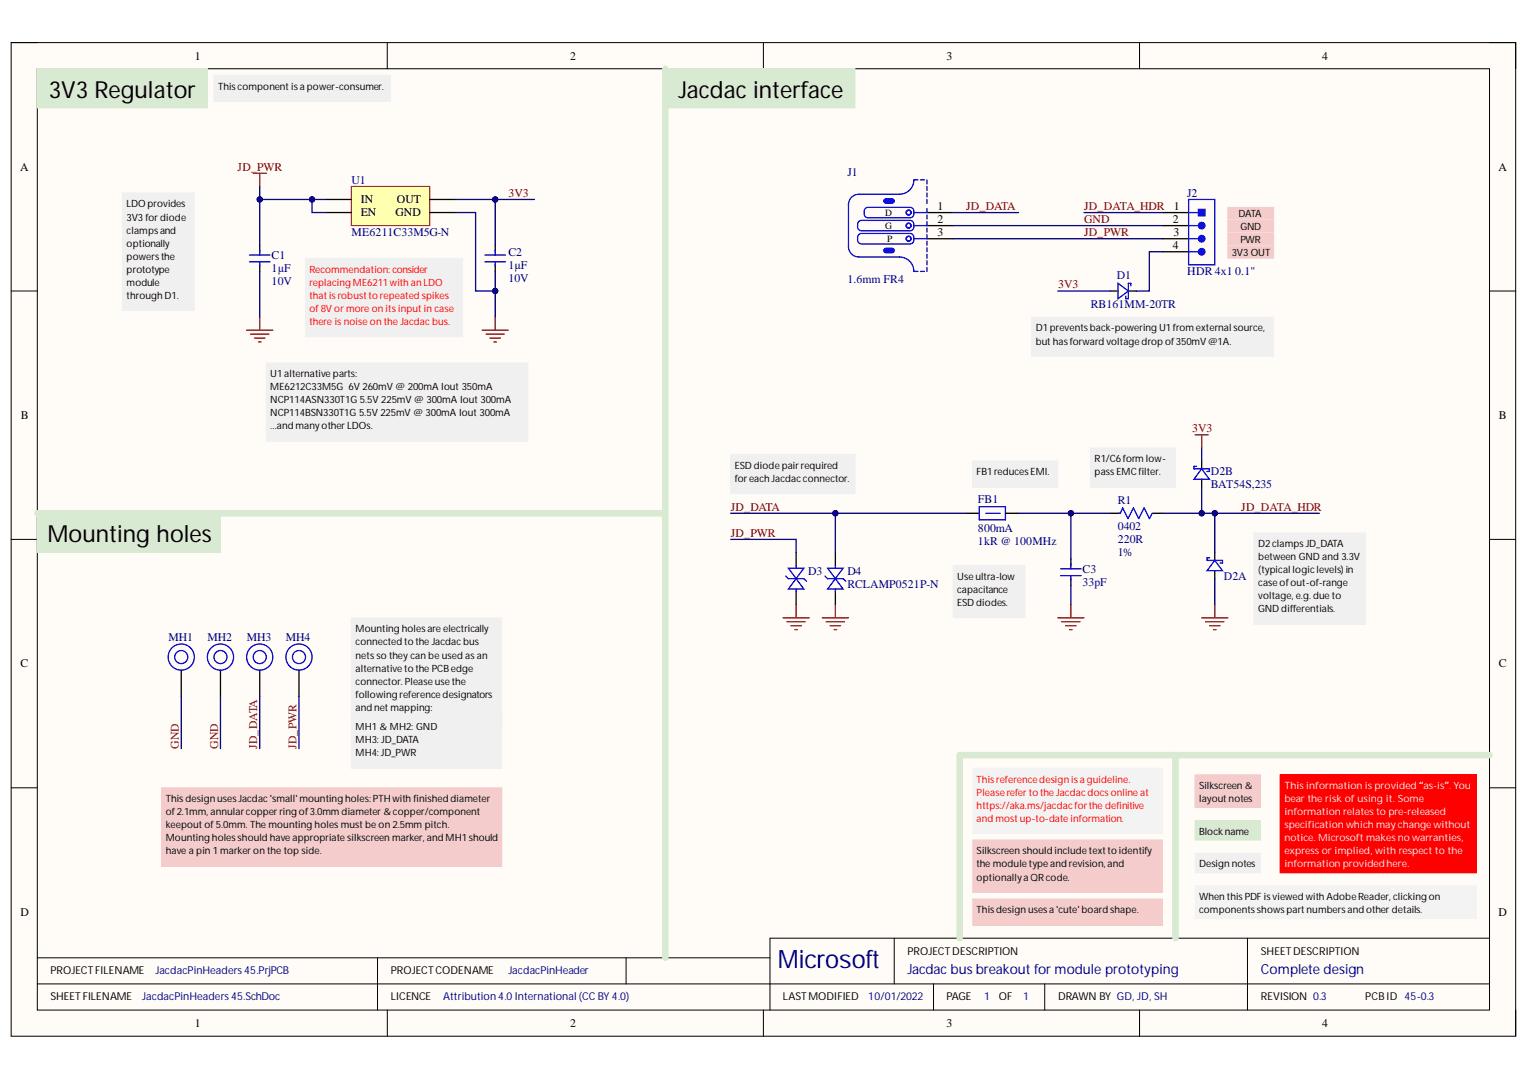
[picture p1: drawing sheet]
<svg xmlns="http://www.w3.org/2000/svg" width="297mm" height="210mm" viewBox="0 0 297 210" stroke-linecap="round" stroke-linejoin="round" font-family="sans-serif">
<path d="M2.2 8.3h292.4v193.1h-292.4z" fill-rule="evenodd" fill="#fffcf8"/>
<path d="M2.2 8.3h292.4v193.1h-292.4z" fill="none" stroke="#000" stroke-width=".19"/>
<path d="M7.3 13.4h282.3v182.9h-282.3z" fill-rule="evenodd" fill="#fffcf8"/>
<g fill="none" stroke="#000" stroke-width=".19">
<path d="M2.2 8.3h5.1M7.3 13.4h282.3v182.9h-282.3zM75.3 8.3v5.1M148.4 8.3v5.1M221.5 8.3v5.1M289.6 8.3h5v5.1M2.2 56.6h5.1M289.6 56.6h5M2.2 104.8h5.1M289.6 104.8h5M2.2 153.1h5.1M289.6 153.1h5"/>
<path d="M7.3 191.2h282.3M7.3 186.2h142.4M73.4 186.2v10.1M75.3 196.3v5.1M121.7 186.2v5M148.4 196.3v5.1M173.8 182.3v8.9M181.5 191.2v5.1M203.1 191.2v5.1M221.5 196.3v5.1M242.5 182.3v14M289.6 182.3h-139.9v14"/>
<path d="M294.6 196.3v5.1"/>
</g>
<path d="M35.2 130.2v5.1M50.5 130.2v5.1M58.1 130.2v5.1" fill="none" stroke="#000" stroke-width=".25"/>
<g fill="none" stroke="#00f" stroke-width=".25">
<circle cx="35.2" cy="127.7" r="1.27"/>
<circle cx="35.2" cy="127.7" r="2.54"/>
<circle cx="50.5" cy="127.7" r="2.54"/>
<circle cx="50.5" cy="127.7" r="1.27"/>
<circle cx="58.1" cy="127.7" r="2.54"/>
<circle cx="58.1" cy="127.7" r="1.27"/>
</g>
<path d="M7.3 13.4h33v7.6h-33z" fill-rule="evenodd" fill="#d9ead3"/>
<path d="M7.3 13.4h33v7.6h-33z" fill="none" stroke="#d9ead3" stroke-width=".19"/>
<path d="M47.9 64.2h5.1M48.7 64.9h3.6M49.5 65.7h2M50.2 66.5h.5M50.5 61.6v2.6M93.7 64.2h5.1M94.5 64.9h3.5M95.3 65.7h2M96 66.5h.5M96.3 61.6v2.6" fill="none" stroke="#800000" stroke-width=".25"/>
<path d="M50.5 47.7v1.2M50.5 51.5v1.2M96.3 47.7v1.2M96.3 51.5v1.2" fill="none" stroke="#000" stroke-width=".25"/>
<path d="M48.5 49.6h4M48.5 50.9h4M50.5 48.6v1M50.5 50.9v.8M94.3 49.6h4M94.3 50.9h4M96.3 48.6v1M96.3 50.9v.8" fill="none" stroke="#00f" stroke-width=".25"/>
<path d="M51.8 70.5h50.8v15.3h-50.8z" fill-rule="evenodd" fill="#f0f0f0"/>
<path d="M51.8 70.5h50.8v15.3h-50.8z" fill="none" stroke="#f0f0f0" stroke-width=".19"/>
<path d="M68.3 36.2h15.3v7.6h-15.3z" fill-rule="evenodd" fill="#ffffb0"/>
<path d="M68.3 36.2h15.3v7.6h-15.3z" fill="none" stroke="#800000" stroke-width=".19"/>
<g fill="none" stroke="#000" stroke-width=".25">
<path d="M63.2 38.8h5.1M83.6 38.8h5M63.2 41.3h5.1M83.6 41.3h5M187.8 99.8h2.6M195.5 99.8h2.5M215.8 99.8h1.8M224.1 99.8h1.9M233.6 89.6v1.5M233.6 93.1v1.6M208.2 108.6v1.3M208.2 112.5v1.2"/>
<path d="M236.2 107.4v1.5M236.2 110.9v1.6"/>
</g>
<path d="M190.4 98.5h5.1v2.5h-5.1zM191.6 99.8h2.8M217.5 99.8h.3l.4-1.1 1.1 2.1 1-2.1 1.1 2.1 1-2.1 1 2.1 .6-1M232.6 90.6h-.5v.5h3v.5h-.5M233.6 91.1l1.5 2h-3zM206.2 110.6h4M206.2 111.9h4M208.2 109.6v1M208.2 111.9v.8M235.1 108.4h-.5v.5h3.1v.5h-.6M236.2 108.9l1.5 2h-3.1z" fill="none" stroke="#00f" stroke-width=".25"/>
<path d="M208.2 117.5v2.6M236.2 117.5v2.6M205.6 120.1h5.1M206.4 120.8h3.6M207.2 121.6h2M207.9 122.4h.5M233.6 120.1h5.1M234.4 120.8h3.5M235.1 121.6h2.1M235.9 122.4h.5" fill="none" stroke="#800000" stroke-width=".25"/>
<path d="M185.3 109.9h14v10.2h-14z" fill-rule="evenodd" fill="#f0f0f0"/>
<path d="M185.3 109.9h14v10.2h-14z" fill="none" stroke="#f0f0f0" stroke-width=".19"/>
<path d="M212 87h16.5v7.7h-16.5z" fill-rule="evenodd" fill="#f0f0f0"/>
<path d="M212 87h16.5v7.7h-16.5z" fill="none" stroke="#f0f0f0" stroke-width=".19"/>
<path d="M243.8 103.6h21.6v17.8h-21.6z" fill-rule="evenodd" fill="#f0f0f0"/>
<path d="M243.8 103.6h21.6v17.8h-21.6z" fill="none" stroke="#f0f0f0" stroke-width=".19"/>
<g fill="none" stroke="#00f" stroke-width=".25">
<path d="M231.1 38.8h5.1v12.7h-5.1zM231.1 41.3h1.7M152.7 111.9l.6 .6h3l.5 .5M153.3 110.4h3l-1.5 2zM154.8 112.5l1.5 2h-3zM154.8 109.9v.5M154.8 114.5v.5M160.4 111.9l.5 .6h3l.5 .5M160.9 110.4h3l-1.5 2zM162.4 112.5l1.5 2h-3zM162.4 109.9v.5M162.4 114.5v.5"/>
<circle cx="42.9" cy="127.7" r="2.54"/>
<circle cx="42.9" cy="127.7" r="1.27"/>
</g>
<path d="M226 41.3h5.1M226 43.8h5.1M226 46.4h5.1M226 48.9h5.1M154.8 107.4v2.5M154.8 115v2.5M162.4 107.4v2.5M162.4 115v2.5M42.9 130.2v5.1" fill="none" stroke="#000" stroke-width=".25"/>
<path d="M232.3 84.5h2.6M233.6 84.5v2.5M154.8 117.5v2.6M162.4 117.5v2.6M152.2 120.1h5.1M153 120.8h3.5M153.7 121.6h2.1M154.5 122.4h.5M159.9 120.1h5M160.6 120.8h3.6M161.4 121.6h2M162.1 122.4h.5" fill="none" stroke="#800000" stroke-width=".25"/>
<circle cx="233.6" cy="43.8" r=".63" fill="#00f"/>
<circle cx="233.6" cy="43.8" r=".63" fill="none" stroke="#00f" stroke-width=".25"/>
<circle cx="233.6" cy="48.9" r=".63" fill="#00f"/>
<circle cx="233.6" cy="48.9" r=".63" fill="none" stroke="#00f" stroke-width=".25"/>
<circle cx="233.6" cy="46.4" r=".63" fill="#00f"/>
<circle cx="233.6" cy="46.4" r=".63" fill="none" stroke="#00f" stroke-width=".25"/>
<path d="M233 40.7h1.2v1.2h-1.2z" fill-rule="evenodd" fill="#00f"/>
<path d="M217.3 55.1l2 1.5-2 1.5zM219.8 55.6v-.5h-.5v3h-.5v-.5M231.1 48.9h1.7M231.1 46.4h1.7M231.1 43.8h1.7M233 40.7h1.2v1.2h-1.2z" fill="none" stroke="#00f" stroke-width=".25"/>
<path d="M215.8 56.6h1.5M219.4 56.6h1.5" fill="none" stroke="#000" stroke-width=".25"/>
<path d="M200.5 61.6h47.1v7.7h-47.1z" fill-rule="evenodd" fill="#f0f0f0"/>
<path d="M200.5 61.6h47.1v7.7h-47.1z" fill="none" stroke="#f0f0f0" stroke-width=".19"/>
<path d="M129.3 13.4h36.9v7.6h-36.9z" fill-rule="evenodd" fill="#d9ead3"/>
<path d="M129.3 13.4h36.9v7.6h-36.9z" fill="none" stroke="#d9ead3" stroke-width=".19"/>
<path d="M7.3 99.8h35.6v7.6h-35.6z" fill-rule="evenodd" fill="#d9ead3"/>
<path d="M7.3 99.8h35.6v7.6h-35.6z" fill="none" stroke="#d9ead3" stroke-width=".19"/>
<path d="M129.3 13.4v172.8M7.3 99.8h122" fill="none" stroke="#d9ead3" stroke-width="1.3"/>
<path d="M180.2 43.8h5.1M180.2 41.3h5.1M180.2 46.4h5.1" fill="none" stroke="#000" stroke-width=".25"/>
<g fill="none" stroke="#00f" stroke-width=".25">
<path d="M178.4 35h-.7a2.8 2.8 0 0 1-2.8 2.8h-7.9a2.03 2.03 0 0 0-2.1 2v8.1a2.03 2.03 0 0 0 2.1 2h7.9a2.81 2.81 0 0 1 2.8 2.8h.7M178.9 35h.8M180.2 35v.8M180.2 36.2v.8M180.2 37.5v.8M180.2 38.8v.8M166.9 43.1l.6-.3h9.4a1.05 1.05 0 0 1 .8 1 1.05 1.05 0 0 1-.8 1.1h-9.4a1.05 1.05 0 0 1-.8-.8 1.05 1.05 0 0 1 .2-1zM166.9 45.6l.6-.2h9.4a1.05 1.05 0 0 1 .8 1 1.05 1.05 0 0 1-.8 1h-9.4a1.06 1.06 0 0 1-.8-.7 1.06 1.06 0 0 1 .2-1.1zM168.2 40.5l.5-.2h8.2a1.05 1.05 0 0 1 .8 1 1.05 1.05 0 0 1-.8 1h-8.2a1.05 1.05 0 0 1-.8-.7 1.05 1.05 0 0 1 .3-1.1zM178.9 52.7h.8M180.2 43.1v.7h-2.5M180.2 45.6v.8h-2.5"/>
<path d="M180.2 40.5v.8h-2.5M180.2 41.8v.8M180.2 44.3v.8M180.2 46.9v.8M180.2 48.1v.8M180.2 49.4v.8M180.2 50.7v.8M180.2 52v.7"/>
<circle cx="176.6" cy="43.9" r=".47"/>
<circle cx="176.6" cy="41.3" r=".47"/>
<circle cx="176.6" cy="46.4" r=".47"/>
</g>
<path d="M171.9 48.5a1.75 1.75 0 0 1 1.7-.2 .42 .42 0 0 1 .2 .4 .42 .42 0 0 1-.2 .4 1.78 1.78 0 0 1-1.7-.2z" fill="#00f"/>
<path d="M171.9 48.5a1.75 1.75 0 0 1 1.7-.2 .42 .42 0 0 1 .2 .4 .42 .42 0 0 1-.2 .4 1.78 1.78 0 0 1-1.7-.2z" fill="none" stroke="#00f" stroke-width=".25"/>
<path d="M171.9 38.8a1.75 1.75 0 0 1 1.7-.1 .42 .42 0 0 1 .2 .4 .42 .42 0 0 1-.2 .3 1.75 1.75 0 0 1-1.7-.1z" fill="#00f"/>
<path d="M171.9 38.8a1.75 1.75 0 0 1 1.7-.1 .42 .42 0 0 1 .2 .4 .42 .42 0 0 1-.2 .3 1.75 1.75 0 0 1-1.7-.1z" fill="none" stroke="#00f" stroke-width=".25"/>
<path d="M232.3 159.5h12.7v3.8h-12.7z" fill-rule="evenodd" fill="#d9ead3"/>
<path d="M232.3 159.5h12.7v3.8h-12.7z" fill="none" stroke="#d9ead3" stroke-width=".19"/>
<path d="M232.3 165.8h12.7v3.8h-12.7z" fill-rule="evenodd" fill="#f0f0f0"/>
<path d="M232.3 165.8h12.7v3.8h-12.7z" fill="none" stroke="#f0f0f0" stroke-width=".19"/>
<path d="M232.3 150.6h12.7v6.3h-12.7z" fill-rule="evenodd" fill="#f4cccc"/>
<path d="M232.3 150.6h12.7v6.3h-12.7z" fill="none" stroke="#f4cccc" stroke-width=".19"/>
<path d="M248.9 150.6h38.1v19h-38.1z" fill-rule="evenodd" fill="#f00"/>
<path d="M248.9 150.6h38.1v19h-38.1z" fill="none" stroke="#f00" stroke-width=".19"/>
<path d="M232.3 172.2h54.7v6.3h-54.7z" fill-rule="evenodd" fill="#f3f3f3"/>
<path d="M232.3 172.2h54.7v6.3h-54.7z" fill="none" stroke="#f3f3f3" stroke-width=".19"/>
<path d="M186.6 146.8h103M228.5 146.8v35.5" fill="none" stroke="#d9ead3" stroke-width="1.3"/>
<path d="M189.1 174.7h36.9v5.1h-36.9z" fill-rule="evenodd" fill="#f4cccc"/>
<path d="M189.1 174.7h36.9v5.1h-36.9z" fill="none" stroke="#f4cccc" stroke-width=".19"/>
<path d="M189.1 163.3h36.9v10.1h-36.9z" fill-rule="evenodd" fill="#f4cccc"/>
<path d="M189.1 163.3h36.9v10.1h-36.9z" fill="none" stroke="#f4cccc" stroke-width=".19"/>
<path d="M189.1 149.3h36.9v12.7h-36.9z" fill-rule="evenodd" fill="#f3f3f3"/>
<path d="M189.1 149.3h36.9v12.7h-36.9z" fill="none" stroke="#f3f3f3" stroke-width=".19"/>
<path d="M186.6 146.8v35.5" fill="none" stroke="#d9ead3" stroke-width="1.3"/>
<path d="M31.4 153.1h66.1v15.3h-66.1z" fill-rule="evenodd" fill="#f4cccc"/>
<path d="M31.4 153.1h66.1v15.3h-66.1z" fill="none" stroke="#f4cccc" stroke-width=".19"/>
<path d="M68.3 139.1h29.2v10.2h-29.2z" fill-rule="evenodd" fill="#f0f0f0"/>
<path d="M68.3 139.1h29.2v10.2h-29.2z" fill="none" stroke="#f0f0f0" stroke-width=".19"/>
<path d="M68.3 120.1h29.2v20.3h-29.2z" fill-rule="evenodd" fill="#f0f0f0"/>
<path d="M68.3 120.1h29.2v20.3h-29.2z" fill="none" stroke="#f0f0f0" stroke-width=".19"/>
<path d="M59.4 50.2h30.5v15.2h-30.5z" fill-rule="evenodd" fill="#f0f0f0"/>
<path d="M59.4 50.2h30.5v15.2h-30.5z" fill="none" stroke="#f0f0f0" stroke-width=".19"/>
<path d="M41.6 14.6h34.3v5.1h-34.3z" fill-rule="evenodd" fill="#f0f0f0"/>
<path d="M41.6 14.6h34.3v5.1h-34.3z" fill="none" stroke="#f0f0f0" stroke-width=".19"/>
<path d="M49.2 33.7h2.6M50.5 33.7v2.5" fill="none" stroke="#800000" stroke-width=".25"/>
<path d="M189.1 89.6h16.5v5.1h-16.5z" fill-rule="evenodd" fill="#f0f0f0"/>
<path d="M189.1 89.6h16.5v5.1h-16.5z" fill="none" stroke="#f0f0f0" stroke-width=".19"/>
<path d="M142 88.3h24.2v7.6h-24.2z" fill-rule="evenodd" fill="#f0f0f0"/>
<path d="M142 88.3h24.2v7.6h-24.2z" fill="none" stroke="#f0f0f0" stroke-width=".19"/>
<path d="M238.7 40.3h8.9v2.3h-8.9z" fill-rule="evenodd" fill="#f4cccc"/>
<path d="M238.7 40.3h8.9v2.3h-8.9z" fill="none" stroke="#f4cccc" stroke-width=".19"/>
<path d="M238.7 45.4h8.9v2.3h-8.9z" fill-rule="evenodd" fill="#f4cccc"/>
<path d="M238.7 45.4h8.9v2.3h-8.9z" fill="none" stroke="#f4cccc" stroke-width=".19"/>
<path d="M238.7 42.8h8.9v2.3h-8.9z" fill-rule="evenodd" fill="#f4cccc"/>
<path d="M238.7 42.8h8.9v2.3h-8.9z" fill="none" stroke="#f4cccc" stroke-width=".19"/>
<path d="M238.7 47.9h8.9v2.3h-8.9z" fill-rule="evenodd" fill="#f4cccc"/>
<path d="M238.7 47.9h8.9v2.3h-8.9z" fill="none" stroke="#f4cccc" stroke-width=".19"/>
<path d="M23.8 37.5h14v22.9h-14z" fill-rule="evenodd" fill="#f0f0f0"/>
<path d="M23.8 37.5h14v22.9h-14z" fill="none" stroke="#f0f0f0" stroke-width=".19"/>
<path d="M50.5 52.7v8.9M88.6 41.3h3.9v15.3h3.8M185.3 43.8h40.7M185.3 46.4h40.7M35.2 135.3v10.2M50.5 135.3v10.2M58.1 135.3v10.2" fill="none" stroke="#000080" stroke-width=".25"/>
<circle cx="96.3" cy="56.6" r=".51" fill="#000080"/>
<circle cx="96.3" cy="56.6" r=".51" fill="none" stroke="#000080" stroke-width=".19"/>
<path d="M96.3 38.8v8.9" fill="none" stroke="#000080" stroke-width=".25"/>
<circle cx="96.3" cy="38.8" r=".51" fill="#000080"/>
<circle cx="96.3" cy="38.8" r=".51" fill="none" stroke="#000080" stroke-width=".19"/>
<path d="M63.2 38.8h-2.5v2.5h2.5" fill="none" stroke="#000080" stroke-width=".25"/>
<circle cx="60.7" cy="38.8" r=".51" fill="#000080"/>
<circle cx="60.7" cy="38.8" r=".51" fill="none" stroke="#000080" stroke-width=".19"/>
<path d="M96.3 52.7v8.9" fill="none" stroke="#000080" stroke-width=".25"/>
<circle cx="96.3" cy="56.6" r=".51" fill="#000080"/>
<circle cx="96.3" cy="56.6" r=".51" fill="none" stroke="#000080" stroke-width=".19"/>
<path d="M88.6 38.8h15.3" fill="none" stroke="#000080" stroke-width=".25"/>
<circle cx="96.3" cy="38.8" r=".51" fill="#000080"/>
<circle cx="96.3" cy="38.8" r=".51" fill="none" stroke="#000080" stroke-width=".19"/>
<path d="M208.2 99.8v8.8M208.2 113.7v3.8" fill="none" stroke="#000080" stroke-width=".25"/>
<circle cx="208.2" cy="99.8" r=".51" fill="#000080"/>
<circle cx="208.2" cy="99.8" r=".51" fill="none" stroke="#000080" stroke-width=".19"/>
<path d="M233.6 94.7v5.1" fill="none" stroke="#000080" stroke-width=".25"/>
<circle cx="233.6" cy="99.8" r=".51" fill="#000080"/>
<circle cx="233.6" cy="99.8" r=".51" fill="none" stroke="#000080" stroke-width=".19"/>
<path d="M236.2 99.8v7.6M236.2 112.5v5" fill="none" stroke="#000080" stroke-width=".25"/>
<circle cx="236.2" cy="99.8" r=".51" fill="#000080"/>
<circle cx="236.2" cy="99.8" r=".51" fill="none" stroke="#000080" stroke-width=".19"/>
<path d="M162.4 99.8v7.6" fill="none" stroke="#000080" stroke-width=".25"/>
<circle cx="162.4" cy="99.8" r=".51" fill="#000080"/>
<circle cx="162.4" cy="99.8" r=".51" fill="none" stroke="#000080" stroke-width=".19"/>
<path d="M142 99.8h45.8M142 104.8h12.8v2.6" fill="none" stroke="#000080" stroke-width=".25"/>
<circle cx="162.4" cy="99.8" r=".51" fill="#000080"/>
<circle cx="162.4" cy="99.8" r=".51" fill="none" stroke="#000080" stroke-width=".19"/>
<path d="M198 99.8h17.8" fill="none" stroke="#000080" stroke-width=".25"/>
<circle cx="208.2" cy="99.8" r=".51" fill="#000080"/>
<circle cx="208.2" cy="99.8" r=".51" fill="none" stroke="#000080" stroke-width=".19"/>
<path d="M226 99.8h30.5" fill="none" stroke="#000080" stroke-width=".25"/>
<circle cx="236.2" cy="99.8" r=".51" fill="#000080"/>
<circle cx="236.2" cy="99.8" r=".51" fill="none" stroke="#000080" stroke-width=".19"/>
<circle cx="233.6" cy="99.8" r=".51" fill="#000080"/>
<circle cx="233.6" cy="99.8" r=".51" fill="none" stroke="#000080" stroke-width=".19"/>
<path d="M60.7 38.8h-10.2v8.9M185.3 41.3h12.7M205.6 56.6h10.2M210.7 41.3h15.3M226 48.9h-2.6v7.7h-2.5M233.6 87v2.6M42.9 135.3v10.2" fill="none" stroke="#000080" stroke-width=".25"/>
<circle cx="50.5" cy="38.8" r=".51" fill="#000080"/>
<circle cx="50.5" cy="38.8" r=".51" fill="none" stroke="#000080" stroke-width=".19"/>
<circle cx="60.7" cy="38.8" r=".51" fill="#000080"/>
<circle cx="60.7" cy="38.8" r=".51" fill="none" stroke="#000080" stroke-width=".19"/>
<path d="M50.5 36.2v2.6" fill="none" stroke="#000080" stroke-width=".25"/>
<circle cx="50.5" cy="38.8" r=".51" fill="#000080"/>
<circle cx="50.5" cy="38.8" r=".51" fill="none" stroke="#000080" stroke-width=".19"/>
<text font-size="4.9" fill="#000080" x="151.2" y="188.1">Microsoft</text>
<g font-size="4.6">
<text x="9.5" y="19">3V3 Regulator</text>
<text x="131.9" y="19">Jacdac interface</text>
<text x="9.2" y="105.4">Mounting holes</text>
</g>
<g font-size="2.7" fill="#000080">
<text x="176.4" y="189.3">Jacdac bus breakout for module prototyping</text>
<text x="245.1" y="189.3">Complete design</text>
</g>
<g font-size="2.3">
<text x="37.9" y="11.6">1</text>
<text x="110.8" y="11.6">2</text>
<text x="184" y="11.6">3</text>
<text x="257" y="11.6">4</text>
<text x="3.9" y="33.1">A</text>
<text x="291.3" y="33.1">A</text>
<text x="70.1" y="39.5">IN</text>
<text x="77.2" y="39.5">OUT</text>
<text x="182.2" y="40.8">1</text>
<text x="228.2" y="40.8">1</text>
<text x="70.1" y="42">EN</text>
<text x="76.9" y="42">GND</text>
<text x="182.2" y="43.3">2</text>
<text x="182.2" y="45.8">3</text>
<text x="228" y="43.3">2</text>
<text x="228.1" y="45.8">3</text>
<text x="228" y="48.4">4</text>
<text x="4.1" y="81.4">B</text>
<text x="291.4" y="81.4">B</text>
<text x="4" y="129.7">C</text>
<text x="291.4" y="129.7">C</text>
<text x="4" y="178">D</text>
<text x="291.3" y="178">D</text>
<text x="37.9" y="199.6">1</text>
<text x="110.8" y="199.6">2</text>
<text x="184" y="199.6">3</text>
<text x="257" y="199.6">4</text>
</g>
<g font-size="2.3" fill="#800000">
<text x="46.2" y="33.1">JD_PWR</text>
<text x="98.8" y="38.2">3V3</text>
<text x="187.8" y="40.8">JD_DATA</text>
<text x="210.8" y="40.8">JD_DATA_HDR</text>
<text x="210.8" y="43.3">GND</text>
<text x="210.8" y="45.8">JD_PWR</text>
<text x="205.7" y="56.1">3V3</text>
<text x="231.7" y="84">3V3</text>
<text x="142.1" y="99.3">JD_DATA</text>
<text x="241.3" y="99.3">JD_DATA_HDR</text>
<text x="142.1" y="104.3">JD_PWR</text>
<text x="34.8" y="145.5" transform="rotate(-90 34.8 145.5)">GND</text>
<text x="42.4" y="145.5" transform="rotate(-90 42.4 145.5)">GND</text>
<text x="50" y="145.5" transform="rotate(-90 50 145.5)">JD_DATA</text>
<text x="57.6" y="145.5" transform="rotate(-90 57.6 145.5)">JD_PWR</text>
</g>
<g font-size="2.3" fill="#000080">
<text x="68.4" y="35.7">U1</text>
<text x="164.7" y="34.2">J1</text>
<text x="230.8" y="38.2">J2</text>
<text x="68.4" y="45.8">ME6211C33M5G-N</text>
<text x="52.8" y="52.8">1µF</text>
<text x="52.8" y="50.3">C1</text>
<text x="98.8" y="52.3">1µF</text>
<text x="98.8" y="49.7">C2</text>
<text x="230.8" y="53.5">HDR 4x1</text>
<text x="240.1" y="53.5">0.1&quot;</text>
<text x="52.8" y="55.5">10V</text>
<text x="98.8" y="54.8">10V</text>
<text x="164.7" y="55">1.6mm FR4</text>
<text x="212" y="59.9">RB161MM-20TR</text>
<text x="217.1" y="54.3">D1</text>
<text x="235.4" y="94.9">BAT54S,235</text>
<text x="235.4" y="92.4">D2B</text>
<text x="190.1" y="97.7">FB1</text>
<text x="217.3" y="97.9">R1</text>
<text x="190.1" y="103.3">800mA</text>
<text x="190.1" y="105.8">1kR @ 100MHz</text>
<text x="217.3" y="103.1">0402</text>
<text x="217.3" y="105.6">220R</text>
<text x="157.1" y="111.7">D3</text>
<text x="164.7" y="111.7">D4</text>
<text x="210.4" y="113.9">33pF</text>
<text x="210.4" y="111.3">C3</text>
<text x="217.3" y="108.1">1%</text>
<text x="237.9" y="112.7">D2A</text>
<text x="164.7" y="114.2">RCLAMP0521P-N</text>
<text x="32.7" y="124.6">MH1</text>
<text x="40.4" y="124.6">MH2</text>
<text x="48" y="124.6">MH3</text>
<text x="55.6" y="124.6">MH4</text>
</g>
<g font-size="2.1">
<text x="176.4" y="185.6">PROJECTDESCRIPTION</text>
<text x="245.1" y="185.6">SHEETDESCRIPTION</text>
<text x="9.8" y="189.4">PROJECTFILENAME</text>
<text x="76" y="189.4">PROJECTCODENAME</text>
<text x="9.8" y="194.4">SHEETFILENAME</text>
<text x="76" y="194.4">LICENCE</text>
<text x="152.2" y="194.4">LASTMODIFIED</text>
<text x="184" y="194.4">PAGE</text>
<text x="194.2" y="194.4">OF</text>
<text x="205.7" y="194.4">DRAWN BY GD, JD, SH</text>
<text x="245.1" y="194.4">REVISION 0.3</text>
<text x="265.4" y="194.4">PCB ID 45-0.3</text>
</g>
<g font-size="2.1" fill="#000080">
<text x="30.2" y="189.4">JacdacPinHeaders45.PrjPCB</text>
<text x="98.8" y="189.4">JacdacPinHeader</text>
<text x="27.7" y="194.4">JacdacPinHeaders45.SchDoc</text>
<text x="86.1" y="194.4">Attribution 4.0 International (CC BY 4.0)</text>
<text x="168.8" y="194.4">10/01/2022</text>
<text x="191.3" y="194.4">1</text>
<text x="198.9" y="194.4">1</text>
</g>
<g font-size="1.9">
<text x="42.4" y="17.4">This component is a power-consumer.</text>
<text x="24.6" y="40.2">LDOprovides</text>
<text x="172.1" y="41.9">D</text>
<text x="24.6" y="42.9">3V3 for diode</text>
<text x="24.6" y="45.4">clamps and</text>
<text x="24.6" y="47.9">optionally</text>
<text x="172.1" y="44.5">G</text>
<text x="172.4" y="47">P</text>
<text x="240.8" y="42.1">DATA</text>
<text x="241.1" y="47.2">PWR</text>
<text x="241.1" y="44.6">GND</text>
<text x="24.6" y="50.5">powersthe</text>
<text x="24.6" y="53">prototype</text>
<text x="239.4" y="49.7">3V3 OUT</text>
<text x="24.6" y="55.5">module</text>
<text x="24.6" y="58.1">through D1.</text>
<text x="201.4" y="64.4">D1preventsback-powering U1from external source,</text>
<text x="201.4" y="67">but has forward voltage drop of350mV @1A.</text>
<text x="52.5" y="73.3">U1alternative parts:</text>
<text x="52.5" y="75.8">ME6212C33M5G 6V 260mV @ 200mA Iout 350mA</text>
<text x="52.5" y="78.4">NCP114ASN330T1G 5.5V 225mV @ 300mA Iout 300mA</text>
<text x="52.5" y="80.9">NCP114BSN330T1G 5.5V 225mV @ 300mA Iout 300mA</text>
<text x="52.5" y="83.4">...and many other LDOs.</text>
<text x="212.8" y="89.9">R1/C6form low-</text>
<text x="142.8" y="91.1">ESD diode pairrequired</text>
<text x="142.8" y="93.7">foreach Jacdac connector.</text>
<text x="189.9" y="92.4">FB1reducesEMI.</text>
<text x="212.8" y="92.4">pass EMCfilter.</text>
<text x="244.6" y="106.4">D2clamps JD_DATA</text>
<text x="186.1" y="112.7">Use ultra-low</text>
<text x="244.6" y="108.9">between GND and 3.3V</text>
<text x="244.6" y="111.4">(typical logic levels) in</text>
<text x="244.6" y="114">case ofout-of-range</text>
<text x="186.1" y="115.2">capacitance</text>
<text x="186.1" y="117.8">ESD diodes.</text>
<text x="244.6" y="116.5">voltage, e.g. due to</text>
<text x="244.6" y="119">GND differentials.</text>
<text x="69.1" y="122.8">Mounting holesare electrically</text>
<text x="69.1" y="125.4">connected to the Jacdac bus</text>
<text x="69.1" y="128">nets so they can be used as an</text>
<text x="69.1" y="130.5">alternative to the PCBedge</text>
<text x="69.1" y="133.1">connector. Please use the</text>
<text x="69.1" y="135.6">following reference designators</text>
<text x="69.1" y="141.9">MH1 &amp; MH2: GND</text>
<text x="69.1" y="138.1">and net mapping:</text>
<text x="69.1" y="144.5">MH3: JD_DATA</text>
<text x="69.1" y="147">MH4: JD_PWR</text>
<text x="32.2" y="155.9">This design usesJacdac 'small'mounting holes: PTH with finished diameter</text>
<text x="233.1" y="153.4">Silkscreen &amp;</text>
<text x="233.1" y="155.9">layout notes</text>
<text x="32.2" y="158.4">of2.1mm, annularcopper ring of3.0mm diameter &amp;copper/component</text>
<text x="32.2" y="161">keepout of5.0mm. The mounting holes must be on 2.5mm pitch.</text>
<text x="32.2" y="163.5">Mounting holesshould have appropriate silkscreen marker, and MH1should</text>
<text x="32.2" y="166">have a pin 1 marker on the top side.</text>
<text x="189.9" y="166">Silkscreen should include text to identify</text>
<text x="233.1" y="162.2">Blockname</text>
<text x="189.9" y="168.6">the module type and revision, and</text>
<text x="189.9" y="171.2">optionallya QR code.</text>
<text x="233.1" y="168.6">Design notes</text>
<text x="189.9" y="177.5">This design usesa 'cute' board shape.</text>
<text x="233.1" y="175">When this PDF is viewed with Adobe Reader, clicking on</text>
<text x="233.1" y="177.5">componentsshows part numbersand other details.</text>
</g>
<g font-size="1.9" fill="#f00">
<text x="60.2" y="53">Recommendation: consider</text>
<text x="60.2" y="55.5">replacing ME6211with an LDO</text>
<text x="60.2" y="58.1">that is robust to repeated spikes</text>
<text x="60.2" y="60.6">of8V or more on its input in case</text>
<text x="60.2" y="63.2">there is noise on the Jacdac bus.</text>
<text x="189.9" y="152.1">This reference design is a guideline.</text>
<text x="189.9" y="154.6">Please refer to the Jacdac docs online at</text>
<text x="189.9" y="157.2">https://aka.ms/jacdac forthe definitive</text>
<text x="189.9" y="159.7">and most up-to-date information.</text>
</g>
<g font-size="1.9" fill="#f0f0f0">
<text x="249.7" y="153.4">This information is provided “as-is”. You</text>
<text x="249.7" y="155.9">bear the risk of using it. Some</text>
<text x="249.7" y="158.4">information relates to pre-released</text>
<text x="249.7" y="161">specification which may change without</text>
<text x="249.7" y="163.5">notice. Microsoft makes no warranties,</text>
<text x="249.7" y="166">express or implied, with respect to the</text>
<text x="249.7" y="168.6">information providedhere.</text>
</g>
</svg>
